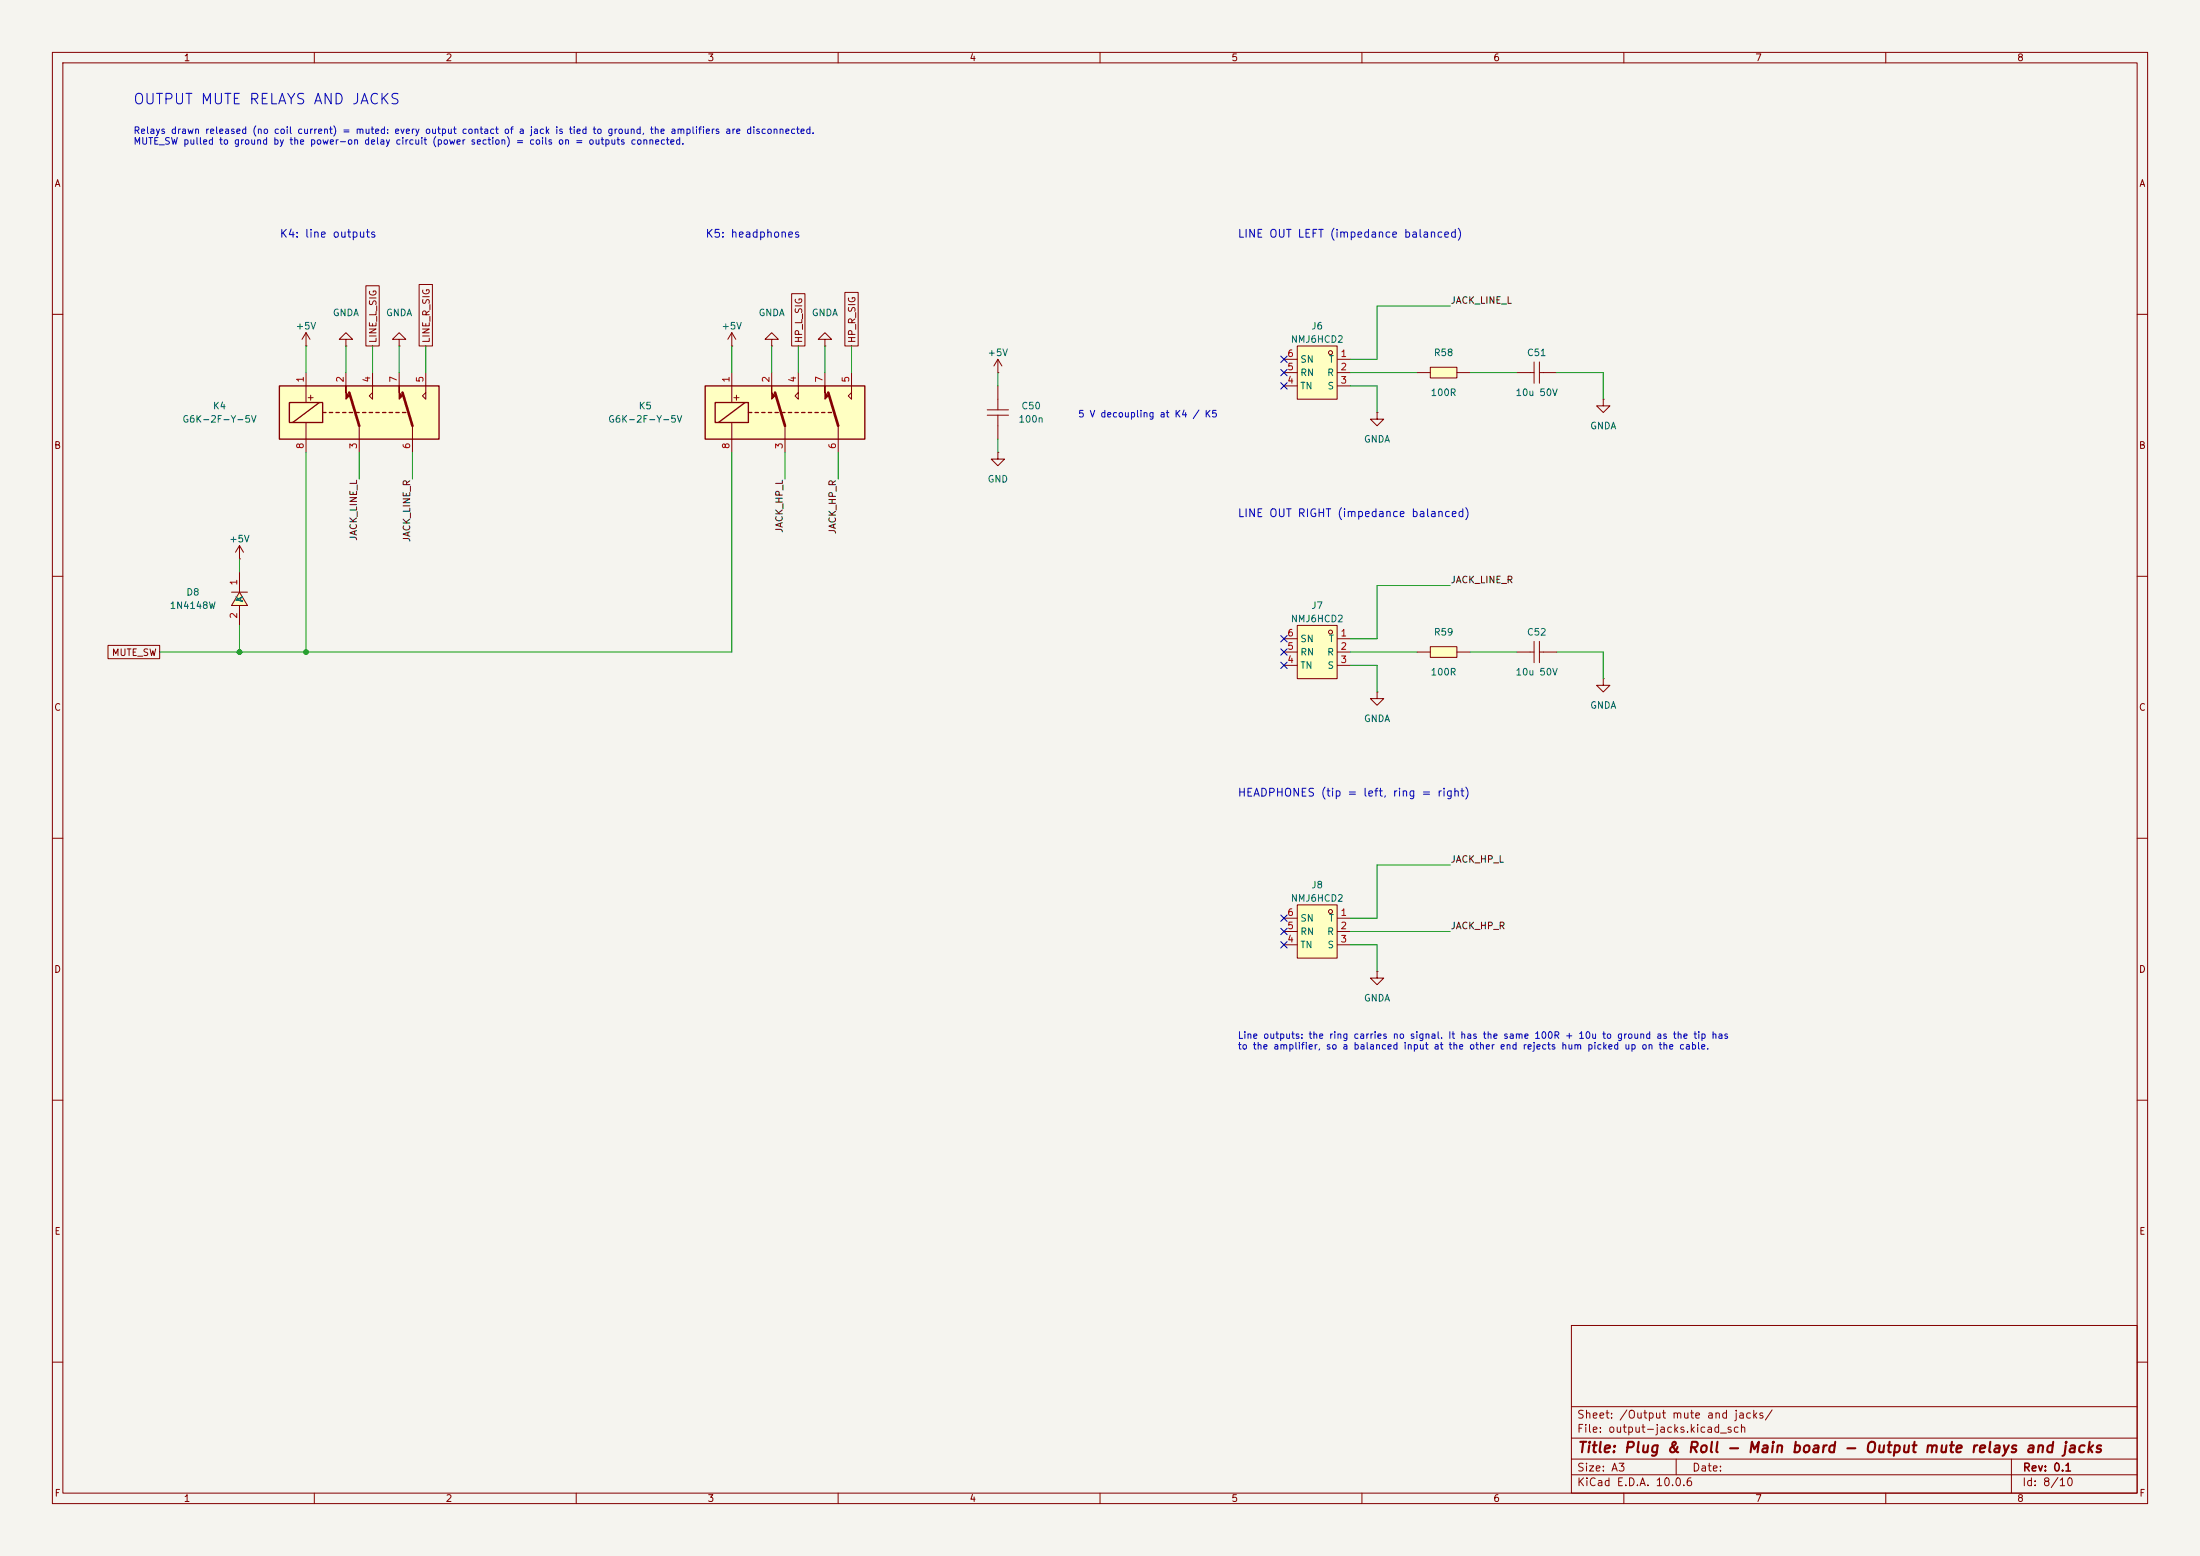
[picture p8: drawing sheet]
<svg xmlns="http://www.w3.org/2000/svg" width="420mm" height="297mm" viewBox="0 0 420 297" stroke-linecap="round" stroke-linejoin="round" font-family="sans-serif">
<path d="M0 0h420v297h-420z" fill="#f5f4ef" stroke="#f5f4ef" stroke-width=".19"/>
<g fill="none" stroke="#840000" stroke-width=".19">
<path d="M10 10h400v277h-400zM12 12h396v273h-396zM60 10v2M110 10v2M160 10v2M210 10v2M260 10v2M310 10v2M360 10v2M10 60h2M58.4 66h.1M58.4 63.5l-.7 1.3"/>
<path d="M58.4 63.5l.8 1.3M58.4 63.5v2.5M66 64.8h1.3l-1.3-1.3-1.2 1.3h1.2v1.2M66 66h.1M76.2 64.8h1.3l-1.3-1.3-1.3 1.3h1.3v1.2M76.2 66h.1M408 60h2M10 110h2M408 110h2M262.9 132.1v1.3h1.3l-1.3 1.2-1.3-1.2h1.3M262.9 132.1h.1M289.6 124.5h3.3"/>
<path d="M292.9 122.4v4.1M293.9 124.5h3.3M293.9 122.4v4.1M10 160h2M408 160h2M10 210h2M408 210h2M300 253h108v32h-108zM10 260h2M300 278.5h108M300 274.5h108M300 268.5h108"/>
<path d="M320 278.5v3M384 278.5v6.5M408 260h2M60 285v2M110 285v2M160 285v2M210 285v2M260 285v2M300 281.5h108M310 285v2M360 285v2"/>
</g>
<path d="M134.6 73.7h30.5v10.1h-30.5z" fill="#ffffc2"/>
<g fill="none" stroke="#840000" stroke-width=".25">
<path d="M134.6 73.7h30.5v10.1h-30.5zM136.5 76.8h6.4v3.8h-6.4zM142.2 76.8l-5 3.8M142.9 78.7h.6M144.1 78.7h.7M145.4 78.7h.6M146.7 78.7h.6M148 78.7h.6M149.2 78.7h.7M150.5 78.7h.6M151.8 78.7h.6M153 78.7h.7"/>
<path d="M154.3 78.7h.6M155.6 78.7h.6M156.8 78.7h.7M158.1 78.7h.6"/>
</g>
<g fill="none" stroke="#840000" stroke-width=".19">
<path d="M139.7 66h.1M139.7 63.5v2.5M139.7 71.1v5.7M139.7 63.5l-.8 1.3M139.7 63.5l.8 1.3M147.3 64.8h1.3l-1.3-1.3-1.3 1.3h1.3v1.2M147.3 66h.1M147.3 71.1v2.6M152.4 71.1v5.1l-.6-.6 .6-.7M157.5 71.1v2.6M162.6 71.1v5.1l-.7-.6 .7-.7M139.7 80.6v5.8"/>
<path d="M149.9 81.3v5.1M160 81.3v5.1M45.7 106.7h.1M45.7 104.1l-.7 1.3M45.7 104.1l.8 1.3M45.7 104.1v2.6"/>
</g>
<g fill="#840000" stroke="#840000" stroke-width=".19">
<path d="M147.3 73.7v1.2l.7 .7-.7 .6z"/>
<path d="M157.5 73.7v1.2l.6 .7-.6 .6z"/>
</g>
<path d="M148 74.9l1.9 6.4M158.1 74.9l1.9 6.4" fill="none" stroke="#840000" stroke-width=".51"/>
<path d="M53.3 73.7h30.5v10.1h-30.5z" fill="#ffffc2"/>
<g fill="none" stroke="#840000" stroke-width=".25">
<path d="M53.3 73.7h30.5v10.1h-30.5zM55.2 76.8h6.4v3.8h-6.4zM61 76.8l-5.1 3.8M61.6 78.7h.6M62.9 78.7h.6M64.1 78.7h.7M65.4 78.7h.6M66.7 78.7h.6M67.9 78.7h.7M69.2 78.7h.6M70.5 78.7h.6M71.8 78.7h.6"/>
<path d="M73 78.7h.7M74.3 78.7h.6M75.6 78.7h.6M76.8 78.7h.7"/>
</g>
<path d="M58.4 71.1v5.7M66 71.1v2.6M71.1 71.1v5.1l-.6-.6 .6-.7M76.2 71.1v2.6M81.3 71.1v5.1l-.7-.6 .7-.7M58.4 80.6v5.8M68.6 81.3v5.1M78.7 81.3v5.1" fill="none" stroke="#840000" stroke-width=".19"/>
<g fill="#840000" stroke="#840000" stroke-width=".19">
<path d="M66 73.7v1.2l.7 .7-.7 .6z"/>
<path d="M76.2 73.7v1.2l.6 .7-.6 .6z"/>
</g>
<path d="M66.7 74.9l1.9 6.4M76.8 74.9l1.9 6.4" fill="none" stroke="#840000" stroke-width=".51"/>
<path d="M45.7 113l1.5 2.6h-3z" fill="#ffffc2"/>
<path d="M44.2 113h3M45.7 113l1.5 2.6h-3zM45.7 109.2v3.8M45.7 115.6v3.8" fill="none" stroke="#840000" stroke-width=".19"/>
<path d="M247.6 172.7h7.7v10.2h-7.7z" fill="#ffffc2"/>
<g fill="none" stroke="#840000" stroke-width=".19">
<path d="M157.5 64.8h1.2l-1.2-1.3-1.3 1.3h1.3v1.2M157.5 66h.1M188.5 79.3h4M188.5 78.2h4M190.5 71.1h.1M190.5 68.6v2.5M190.5 73.7v4.5M190.5 79.3v4.5M190.5 68.6l-.8 1.3M190.5 68.6l.8 1.3M262.9 78.7v1.3h1.3l-1.3 1.3-1.3-1.3h1.3M262.9 78.7h.1"/>
<path d="M190.5 86.4v1.2h1.3l-1.3 1.3-1.3-1.3h1.3M190.5 86.4h.1M306.1 129.5v1.3h1.2l-1.2 1.3-1.3-1.3h1.3M306.1 129.5h.1M245.1 175.3h2.5M245.1 177.8h2.5M247.6 172.7h7.7v10.2h-7.7zM255.3 175.3h2.5M255.3 177.8h2.5M245.1 180.3h2.5M255.3 180.3h2.5M262.9 185.4v1.3h1.3l-1.3 1.3-1.3-1.3h1.3"/>
<path d="M262.9 185.4h.1"/>
<circle cx="254" cy="174" r=".38"/>
</g>
<path d="M273 123.4h5.1v2.1h-5.1z" fill="#ffffc2"/>
<path d="M270.5 124.5h2.5M273 123.4h5.1v2.1h-5.1zM278.1 124.5h2.6" fill="none" stroke="#840000" stroke-width=".19"/>
<path d="M247.6 119.4h7.7v10.1h-7.7z" fill="#ffffc2"/>
<g fill="none" stroke="#840000" stroke-width=".19">
<path d="M289.6 71.1h3.3M292.9 69.1v4M293.9 71.1h3.3M293.9 69.1v4M306.1 76.2v1.3h1.2l-1.2 1.2-1.3-1.2h1.3M306.1 76.2h.1M247.6 119.4h7.7v10.1h-7.7zM245.1 121.9h2.5M245.1 124.5h2.5M245.1 127h2.5M255.3 121.9h2.5M255.3 124.5h2.5"/>
<path d="M255.3 127h2.5"/>
<circle cx="254" cy="120.7" r=".38"/>
</g>
<path d="M273 70.1h5.1v2h-5.1z" fill="#ffffc2"/>
<path d="M270.5 71.1h2.5M273 70.1h5.1v2h-5.1zM278.1 71.1h2.6" fill="none" stroke="#840000" stroke-width=".19"/>
<path d="M247.6 66h7.7v10.2h-7.7z" fill="#ffffc2"/>
<g fill="none" stroke="#840000" stroke-width=".19">
<path d="M69.8 54.5h2.6v11.5h-2.6zM80 54.3h2.6v11.7h-2.6zM151.1 56.1h2.6v9.9h-2.6zM161.3 55.8h2.5v10.2h-2.5zM245.1 68.6h2.5M245.1 71.1h2.5M245.1 73.7h2.5M247.6 66h7.7v10.2h-7.7zM255.3 68.6h2.5M255.3 71.1h2.5M255.3 73.7h2.5M20.6 123.2h9.9v2.5h-9.9z"/>
<circle cx="254" cy="67.3" r=".38"/>
</g>
<g fill="none" stroke="#009600" stroke-width=".19">
<path d="M276.9 58.4h-14v10.2h-5.1M58.4 66v5.1M66 66v5.1M71.1 66v5.1M76.2 66v5.1M81.3 66v5.1M139.7 66v5.1M147.3 66v5.1M152.4 66v5.1M157.5 66v5.1M162.6 66v5.1M190.5 71.1v2.6"/>
<path d="M257.8 73.7h5.1v5M257.8 71.1h12.7M280.7 71.1h8.9M297.2 71.1h8.9v5.1M58.4 86.4v38.1M68.6 86.4v5M78.7 86.4v5M139.7 86.4v38.1h-109.2M149.9 86.4v5M160 86.4v5M190.5 83.8v2.6M45.7 106.7v2.5"/>
<path d="M45.7 119.4v5.1M276.9 111.8h-14v10.1h-5.1M257.8 124.5h12.7M257.8 127h5.1v5.1M280.7 124.5h8.9M297.2 124.5h8.9v5M257.8 177.8h19.1M276.9 165.1h-14v10.2h-5.1M257.8 180.3h5.1v5.1"/>
</g>
<g fill="none" stroke="#000084" stroke-width=".19">
<path d="M244.5 70.5l1.2 1.2M244.5 68l1.2 1.2M244.5 73.1l1.2 1.2M245.7 70.5l-1.2 1.2M245.7 68l-1.2 1.2M245.7 73.1l-1.2 1.2M244.5 126.4l1.2 1.2M244.5 121.3l1.2 1.2M244.5 123.9l1.2 1.2M245.7 126.4l-1.2 1.2M245.7 121.3l-1.2 1.2M245.7 123.9l-1.2 1.2"/>
<path d="M244.5 179.7l1.2 1.2M244.5 174.7l1.2 1.2M244.5 177.2l1.2 1.2M245.7 179.7l-1.2 1.2M245.7 174.7l-1.2 1.2M245.7 177.2l-1.2 1.2"/>
</g>
<g fill="#009600" stroke="#009600" stroke-width=".19">
<circle cx="58.4" cy="124.5" r=".46"/>
<circle cx="45.7" cy="124.5" r=".46"/>
</g>
<text font-size="2" fill="#0000c2" x="25.3" y="20.4">OUTPUT MUTE RELAYS AND JACKS</text>
<text font-size="2" fill="#840000" x="301" y="277.8">Title: Plug &amp; Roll - Main board - Output mute relays and jacks</text>
<g font-size="1.5" fill="#0000c2">
<text x="53.3" y="45.7">K4: line outputs</text>
<text x="134.6" y="45.7">K5: headphones</text>
<text x="236.2" y="45.7">LINE OUT LEFT (impedance balanced)</text>
<text x="236.2" y="99.1">LINE OUT RIGHT (impedance balanced)</text>
<text x="236.2" y="152.4">HEADPHONES (tip = left, ring = right)</text>
</g>
<g font-size="1.5" fill="#840000">
<text x="300.9" y="273.8">File: output-jacks.kicad_sch</text>
<text x="300.9" y="271.1">Sheet: /Output mute and jacks/</text>
<text x="300.9" y="281.2">Size: A3</text>
<text x="322.9" y="281.2">Date:</text>
<text x="386" y="281.2">Rev: 0.1</text>
<text x="300.9" y="284">KiCad E.D.A. 10.0.6</text>
<text x="385.9" y="284">Id: 8/10</text>
</g>
<g font-size="1.3" fill="#840000">
<text x="35" y="12">1</text>
<text x="85" y="12">2</text>
<text x="135" y="12">3</text>
<text x="185" y="12">4</text>
<text x="235" y="12">5</text>
<text x="285" y="12">6</text>
<text x="335" y="12">7</text>
<text x="385" y="12">8</text>
<text x="10.3" y="36">A</text>
<text x="408.3" y="36">A</text>
<text x="72.2" y="65.6" transform="rotate(-90 72.2 65.6)">LINE_L_SIG</text>
<text x="82.3" y="65.6" transform="rotate(-90 82.3 65.6)">LINE_R_SIG</text>
<text x="153.5" y="65.6" transform="rotate(-90 153.5 65.6)">HP_L_SIG</text>
<text x="163.6" y="65.6" transform="rotate(-90 163.6 65.6)">HP_R_SIG</text>
<text x="58.4" y="76.8">+</text>
<text x="139.7" y="76.8">+</text>
<text x="10.2" y="86">B</text>
<text x="408.2" y="86">B</text>
<text x="21.2" y="125.5">MUTE_SW</text>
<text x="10.2" y="136">C</text>
<text x="408.2" y="136">C</text>
<text x="10.2" y="186">D</text>
<text x="408.2" y="186">D</text>
<text x="10.3" y="236">E</text>
<text x="408.3" y="236">E</text>
<text x="10.3" y="286">F</text>
<text x="35" y="287">1</text>
<text x="85" y="287">2</text>
<text x="135" y="287">3</text>
<text x="185" y="287">4</text>
<text x="235" y="287">5</text>
<text x="285" y="287">6</text>
<text x="335" y="287">7</text>
<text x="385" y="287">8</text>
<text x="408.3" y="286">F</text>
</g>
<g font-size="1.3" fill="#0000c2">
<text x="25.4" y="25.9">Relays drawn released (no coil current) = muted: every output contact of a jack is tied to ground, the amplifiers are disconnected.</text>
<text x="25.4" y="27.9">MUTE_SW pulled to ground by the power-on delay circuit (power section) = coils on = outputs connected.</text>
<text x="205.7" y="80">5 V decoupling at K4 / K5</text>
<text x="236.2" y="198.6">Line outputs: the ring carries no signal. It has the same 100R + 10u to ground as the tip has</text>
<text x="236.2" y="200.6">to the amplifier, so a balanced input at the other end rejects hum picked up on the cable.</text>
</g>
<g font-size="1.3" fill="#0f0f0f">
<text x="276.8" y="58.3">JACK_LINE_L</text>
<text x="149.7" y="101.8" transform="rotate(-90 149.7 101.8)">JACK_HP_L</text>
<text x="68.5" y="103.3" transform="rotate(-90 68.5 103.3)">JACK_LINE_L</text>
<text x="78.6" y="103.6" transform="rotate(-90 78.6 103.6)">JACK_LINE_R</text>
<text x="159.9" y="102.1" transform="rotate(-90 159.9 102.1)">JACK_HP_R</text>
<text x="276.8" y="111.6">JACK_LINE_R</text>
<text x="276.8" y="165">JACK_HP_L</text>
<text x="276.8" y="177.7">JACK_HP_R</text>
</g>
<g font-size="1.3" fill="#006464">
<text x="56.4" y="63.2">+5V</text>
<text x="63.4" y="60.7">GNDA</text>
<text x="73.6" y="60.7">GNDA</text>
<text x="137.6" y="63.2">+5V</text>
<text x="144.7" y="60.7">GNDA</text>
<text x="154.9" y="60.7">GNDA</text>
<text x="246.3" y="65.7">NMJ6HCD2</text>
<text x="250.2" y="63.2">J6</text>
<text x="188.4" y="68.3">+5V</text>
<text x="248.1" y="69.5">SN</text>
<text x="253.6" y="69.5">T</text>
<text x="273.6" y="68.3">R58</text>
<text x="291.4" y="68.3">C51</text>
<text x="248.1" y="74.6">TN</text>
<text x="248.1" y="72.1">RN</text>
<text x="253.3" y="72.1">R</text>
<text x="253.3" y="74.6">S</text>
<text x="273" y="75.9">100R</text>
<text x="289.2" y="75.9">10u 50V</text>
<text x="34.7" y="81">G6K-2F-Y-5V</text>
<text x="40.5" y="78.4">K4</text>
<text x="116" y="81">G6K-2F-Y-5V</text>
<text x="121.8" y="78.4">K5</text>
<text x="194.3" y="81">100n</text>
<text x="194.9" y="78.4">C50</text>
<text x="303.5" y="82.2">GNDA</text>
<text x="260.3" y="84.8">GNDA</text>
<text x="188.4" y="92.4">GND</text>
<text x="43.7" y="103.8">+5V</text>
<text x="35.5" y="114">D8</text>
<text x="32.3" y="116.5">1N4148W</text>
<text x="46.7" y="115.1" transform="rotate(-90 46.7 115.1)">A</text>
<text x="46.7" y="115" transform="rotate(-90 46.7 115)">K</text>
<text x="246.3" y="119.1">NMJ6HCD2</text>
<text x="250.2" y="116.5">J7</text>
<text x="248.1" y="125.4">RN</text>
<text x="248.1" y="122.9">SN</text>
<text x="253.3" y="125.4">R</text>
<text x="253.6" y="122.9">T</text>
<text x="273.6" y="121.6">R59</text>
<text x="291.4" y="121.6">C52</text>
<text x="248.1" y="128">TN</text>
<text x="253.3" y="128">S</text>
<text x="273" y="129.2">100R</text>
<text x="289.2" y="129.2">10u 50V</text>
<text x="303.5" y="135.6">GNDA</text>
<text x="260.3" y="138.1">GNDA</text>
<text x="246.3" y="172.4">NMJ6HCD2</text>
<text x="250.2" y="169.9">J8</text>
<text x="248.1" y="178.8">RN</text>
<text x="248.1" y="176.2">SN</text>
<text x="253.3" y="178.8">R</text>
<text x="253.6" y="176.2">T</text>
<text x="248.1" y="181.3">TN</text>
<text x="253.3" y="181.3">S</text>
<text x="260.3" y="191.5">GNDA</text>
</g>
<g font-size="1.3" fill="#a90000">
<text x="245.6" y="71">5</text>
<text x="245.6" y="68.4">6</text>
<text x="255.8" y="68.4">1</text>
<text x="255.8" y="71">2</text>
<text x="58.3" y="73.1" transform="rotate(-90 58.3 73.1)">1</text>
<text x="65.9" y="73.1" transform="rotate(-90 65.9 73.1)">2</text>
<text x="71" y="73.1" transform="rotate(-90 71 73.1)">4</text>
<text x="76.1" y="73.1" transform="rotate(-90 76.1 73.1)">7</text>
<text x="81.1" y="73.1" transform="rotate(-90 81.1 73.1)">5</text>
<text x="139.6" y="73.1" transform="rotate(-90 139.6 73.1)">1</text>
<text x="147.2" y="73.1" transform="rotate(-90 147.2 73.1)">2</text>
<text x="152.3" y="73.1" transform="rotate(-90 152.3 73.1)">4</text>
<text x="157.3" y="73.1" transform="rotate(-90 157.3 73.1)">7</text>
<text x="162.4" y="73.1" transform="rotate(-90 162.4 73.1)">5</text>
<text x="245.6" y="73.5">4</text>
<text x="255.8" y="73.5">3</text>
<text x="58.3" y="85.8" transform="rotate(-90 58.3 85.8)">8</text>
<text x="68.4" y="85.8" transform="rotate(-90 68.4 85.8)">3</text>
<text x="78.6" y="85.8" transform="rotate(-90 78.6 85.8)">6</text>
<text x="139.6" y="85.8" transform="rotate(-90 139.6 85.8)">8</text>
<text x="149.7" y="85.8" transform="rotate(-90 149.7 85.8)">3</text>
<text x="159.9" y="85.8" transform="rotate(-90 159.9 85.8)">6</text>
<text x="45.6" y="111.9" transform="rotate(-90 45.6 111.9)">1</text>
<text x="45.6" y="118.2" transform="rotate(-90 45.6 118.2)">2</text>
<text x="245.6" y="124.3">5</text>
<text x="245.6" y="121.8">6</text>
<text x="255.8" y="121.8">1</text>
<text x="255.8" y="124.3">2</text>
<text x="245.6" y="126.9">4</text>
<text x="255.8" y="126.9">3</text>
<text x="245.6" y="177.7">5</text>
<text x="245.6" y="175.1">6</text>
<text x="255.8" y="175.1">1</text>
<text x="255.8" y="177.7">2</text>
<text x="245.6" y="180.2">4</text>
<text x="255.8" y="180.2">3</text>
</g>
</svg>
